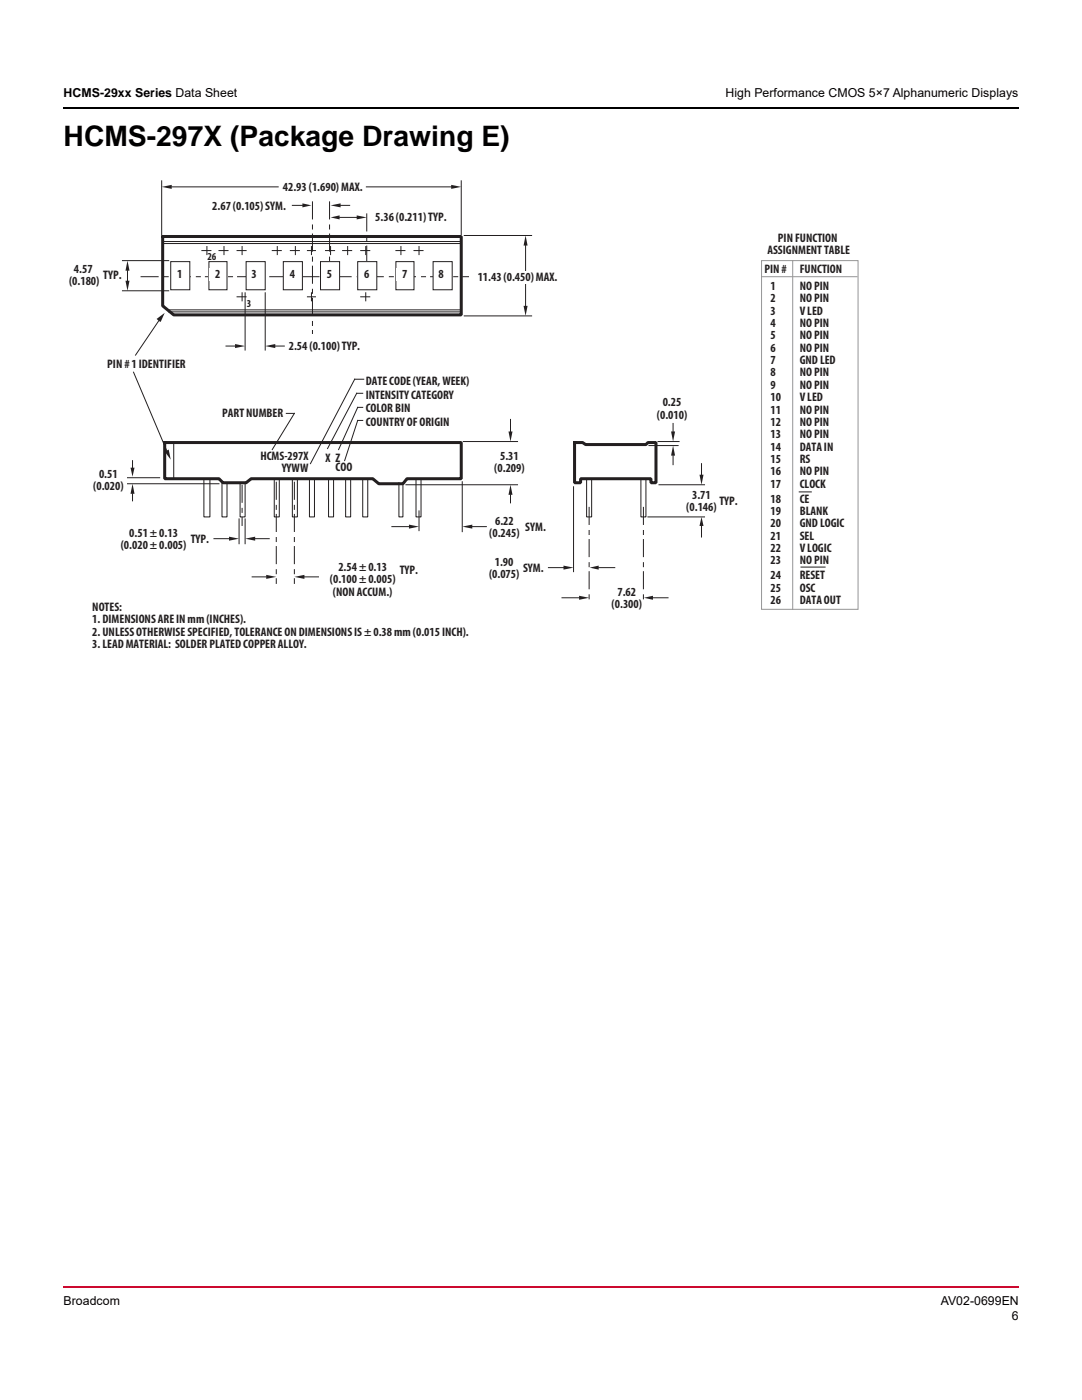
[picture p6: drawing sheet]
<svg xmlns="http://www.w3.org/2000/svg" width="216mm" height="279mm" viewBox="0 0 216 279" stroke-linecap="round" stroke-linejoin="round" font-family="sans-serif">
<path d="M12.5 256.7h.2v.3h-.2z" fill="#cc092f"/>
<path d="M12.7 256.9h190.7" fill="none" stroke="#cc092f" stroke-width=".36"/>
<path d="M12.5 21.4h.2v.4h-.2z" fill="#000"/>
<path d="M12.7 21.6h190.7" fill="none" stroke="#000" stroke-width=".36"/>
<path d="M13 34.6h159.9v96.1h-159.9z" fill="#fff"/>
<path d="M26 93.3h.8l-.4 1.8z" fill="#231f20"/>
<path d="M26.4 91.9v1.4" fill="none" stroke="#231f20" stroke-width=".2"/>
<path d="M26.4 96.5l.4 2h-.8z" fill="#231f20"/>
<g fill="none" stroke="#231f20" stroke-width=".2">
<path d="M25.4 95.3h6.5M25.4 96.5h18.3M26.4 98.5v1.5M34.7 88.3v7M40.7 95.5v7.7h1.2v-7.7M44.3 96.3v6.9h1v-6.9M47.9 96.3v6.9h1v-6.9M54.7 95.5v7.7h1v-7.7M58.3 95.5v7.7h1v-7.7M61.7 95.5v7.7h1v-7.7M65.6 95.5v7.7h1v-7.7M69 95.5v7.7h1v-7.7"/>
<path d="M72.4 95.5v7.7h1v-7.7M79.6 96.3v6.9h.8v-6.9M81 96.7h22.3M83 95.5v7.7h1v-7.7M92.2 96.1v10M92.4 88.1h10.9M83.6 102v3.9"/>
</g>
<path d="M32.9 88.3h59.1v7.2h-10.8l-.8 1h-4.8l-1.2-1h-24.3l-1 .8h-4.6l-.8-.8h-10.8z" fill="none" stroke="#231f20" stroke-width=".6"/>
<path d="M48.9 107.5l2-.4v.8z" fill="#231f20"/>
<path d="M50.9 107.5h2.8" fill="none" stroke="#231f20" stroke-width=".2"/>
<path d="M45.7 107.1l2 .4-2 .4z" fill="#231f20"/>
<path d="M42.7 107.5h3" fill="none" stroke="#231f20" stroke-width=".2"/>
<path d="M58.7 115.1l2-.4v.8z" fill="#231f20"/>
<path d="M60.7 115.1h2.9" fill="none" stroke="#231f20" stroke-width=".2"/>
<path d="M53.1 114.7l2 .4-2 .4z" fill="#231f20"/>
<path d="M50.3 115.1h2.8" fill="none" stroke="#231f20" stroke-width=".2"/>
<path d="M92.2 105.1l2-.4v.8z" fill="#231f20"/>
<path d="M94.2 105.1h2.9" fill="none" stroke="#231f20" stroke-width=".2"/>
<path d="M81.6 104.7l2 .4-2 .4z" fill="#231f20"/>
<path d="M78.2 105.1h3.4" fill="none" stroke="#231f20" stroke-width=".2"/>
<path d="M101.5 86.1h.8l-.4 2z" fill="#231f20"/>
<path d="M101.9 83.7v2.4" fill="none" stroke="#231f20" stroke-width=".2"/>
<path d="M101.9 96.7l.4 2h-.8z" fill="#231f20"/>
<path d="M101.9 98.8v1.6M114.4 97.1v17M117.1 95.5v7.7h1v-7.7M127.9 95.5v7.7h1v-7.7M129.5 88.9h5.8M131.3 88.1h4.2M47.7 103.6v4.9M48.9 103.6v4.9" fill="none" stroke="#231f20" stroke-width=".2"/>
<path d="M48.3 96.7v8.3M55.1 96.1v20.4M58.7 96.1v20.4" fill="none" stroke="#231f20" stroke-width=".2" stroke-dasharray="3.6 1 1 .8" stroke-linecap="butt"/>
<path d="M114.6 88.3h1.7l.6 .4h12l.4-.4h1.6v8h-1v-.8h-14.1v.8h-1.2z" fill="none" stroke="#231f20" stroke-width=".6"/>
<path d="M133.9 86.1h.8l-.4 2z" fill="#231f20"/>
<path d="M134.3 84.5v1.6" fill="none" stroke="#231f20" stroke-width=".2"/>
<path d="M134.3 88.9l.4 2h-.8z" fill="#231f20"/>
<path d="M134.3 90.9v1.8" fill="none" stroke="#231f20" stroke-width=".2"/>
<path d="M128.4 101.2v18.7" fill="none" stroke="#231f20" stroke-width=".2" stroke-dasharray="3.6 1 1 .8" stroke-linecap="butt"/>
<path d="M117.7 113.3l1.8-.4v.8z" fill="#231f20"/>
<path d="M119.5 113.3h3.2" fill="none" stroke="#231f20" stroke-width=".2"/>
<path d="M112.4 112.9l2 .4-2 .4z" fill="#231f20"/>
<path d="M131.5 96.7h9.1M109.4 113.3h3M129.3 103.2h11.3" fill="none" stroke="#231f20" stroke-width=".2"/>
<path d="M139.6 94.7h.8l-.4 2z" fill="#231f20"/>
<path d="M140 92.5v2.2" fill="none" stroke="#231f20" stroke-width=".2"/>
<path d="M140 103.2l.4 1.8h-.8z" fill="#231f20"/>
<path d="M140 105v2.2" fill="none" stroke="#231f20" stroke-width=".2"/>
<path d="M117.6 101.2v18.7" fill="none" stroke="#231f20" stroke-width=".2" stroke-dasharray="3.6 1 1 .8" stroke-linecap="butt"/>
<g fill="#231f20">
<path d="M71.2 43l2 .4-2 .4z"/>
<path d="M66 43.4l1.8-.4v.8z"/>
</g>
<path d="M67.8 43.4h3.6" fill="none" stroke="#231f20" stroke-width=".2"/>
<path d="M60.3 40.6l1.8 .4-1.8 .4z" fill="#231f20"/>
<path d="M32.3 36.1v10.7M58.3 41h2M92.6 47h13.5M92.6 63h13.5" fill="none" stroke="#231f20" stroke-width=".2"/>
<path d="M28 55.2h68.2M73.2 42.6v10.4" fill="none" stroke="#231f20" stroke-width=".2" stroke-dasharray="3.6 1 1 .8" stroke-linecap="butt"/>
<g fill="#231f20">
<path d="M32.3 37.3l2-.4v.8z"/>
<path d="M90 36.9l2 .4-2 .4z"/>
</g>
<path d="M34.3 37.3h55.9" fill="none" stroke="#231f20" stroke-width=".2"/>
<g fill="#231f20">
<path d="M104.9 47l.4 2h-.8z"/>
<path d="M104.5 61h.8l-.4 2z"/>
</g>
<path d="M104.9 49v12.2" fill="none" stroke="#231f20" stroke-width=".2"/>
<g fill="#231f20">
<path d="M25.4 52l.4 2h-.8z"/>
<path d="M25 56h.8l-.4 2z"/>
</g>
<path d="M25.4 54v2" fill="none" stroke="#231f20" stroke-width=".2"/>
<path d="M62.3 40.2v26.5M65.8 40.2v12.8" fill="none" stroke="#231f20" stroke-width=".2" stroke-dasharray="3.6 1 1 .8" stroke-linecap="butt"/>
<path d="M52.9 69.1l2-.4v.8z" fill="#231f20"/>
<path d="M54.7 69.1h2" fill="none" stroke="#231f20" stroke-width=".2"/>
<path d="M46.9 68.7l2 .4-2 .4z" fill="#231f20"/>
<path d="M32.7 48.2h59.1M32.7 48.6h59.1M33.7 61.8h58.3M33.7 62.2h58.3M45.1 69.1h1.8" fill="none" stroke="#231f20" stroke-width=".2"/>
<path d="M32.5 47.2h59.5v15.6h-57.3l-2.2-1.8v-13.6" fill="none" stroke="#231f20" stroke-width=".6"/>
<path d="M34.1 52.2h3.8v5.6h-3.8z" fill="#fff"/>
<path d="M34.1 52.2h3.8v5.6h-3.8z" fill="none" stroke="#231f20" stroke-width=".2"/>
<path d="M86.4 52.2h3.8v5.6h-3.8z" fill="#fff"/>
<path d="M86.4 52.2h3.8v5.6h-3.8z" fill="none" stroke="#231f20" stroke-width=".2"/>
<path d="M79 52.2h3.6v5.6h-3.6z" fill="#fff"/>
<path d="M79 52.2h3.6v5.6h-3.6z" fill="none" stroke="#231f20" stroke-width=".2"/>
<path d="M71.4 52.2h3.8v5.6h-3.8z" fill="#fff"/>
<path d="M71.4 52.2h3.8v5.6h-3.8z" fill="none" stroke="#231f20" stroke-width=".2"/>
<path d="M64 52.2h3.8v5.6h-3.8z" fill="#fff"/>
<path d="M64 52.2h3.8v5.6h-3.8z" fill="none" stroke="#231f20" stroke-width=".2"/>
<path d="M56.5 52.2h3.8v5.6h-3.8z" fill="#fff"/>
<path d="M56.5 52.2h3.8v5.6h-3.8z" fill="none" stroke="#231f20" stroke-width=".2"/>
<path d="M49.1 52.2h3.8v5.6h-3.8z" fill="#fff"/>
<path d="M49.1 52.2h3.8v5.6h-3.8z" fill="none" stroke="#231f20" stroke-width=".2"/>
<path d="M41.7 52.2h3.6v5.6h-3.6z" fill="#fff"/>
<path d="M41.7 52.2h3.6v5.6h-3.6z" fill="none" stroke="#231f20" stroke-width=".2"/>
<g fill="#fff">
<path d="M86.6 53.6h3.2v2.4h-3.2z"/>
<path d="M79.2 53.6h3.2v2.4h-3.2z"/>
<path d="M71.8 53.6h3.2v2.4h-3.2z"/>
<path d="M64.4 53.6h3v2.4h-3z"/>
<path d="M56.9 53.6h3v2.4h-3z"/>
<path d="M49.3 53.6h3.2v2.4h-3.2z"/>
<path d="M41.9 53.6h3.2v2.4h-3.2z"/>
<path d="M34.5 53.6h3.2v2.4h-3.2z"/>
</g>
<path d="M92 36.1v10.7M24.4 58h9.3M24.4 52h9.3M48.9 58.4v11.5M52.9 58.4v11.5" fill="none" stroke="#231f20" stroke-width=".2"/>
<path d="M66 41l2-.4v.8z" fill="#231f20"/>
<path d="M68 41h1.8" fill="none" stroke="#231f20" stroke-width=".2"/>
<path d="M31.3 63.6l1.6-1.2-.8 1.8z" fill="#231f20"/>
<path d="M31.7 64l-4.7 6.9" fill="none" stroke="#231f20" stroke-width=".2"/>
<path d="M32.9 90.1l.8-.4 .4 2z" fill="#231f20"/>
<path d="M26.6 74.3l6.7 15.6M72.4 78.5h-1.2l-5.8 11M72.6 75.7h-1.8l-8.9 16.8M57.1 82.5h1.6l-4.4 7.2M72.4 81.3h-1l-3.8 8.4M72.4 83.9h-1l-2.6 8" fill="none" stroke="#231f20" stroke-width=".2"/>
<path d="M93.6 54.2h19.5v2.4h-19.5z" fill="#fff"/>
<path d="M128.5 119.3l1.8-.4v.8z" fill="#231f20"/>
<path d="M130.3 119.3h3" fill="none" stroke="#231f20" stroke-width=".2"/>
<path d="M115.5 118.9l2.1 .4-2.1 .4z" fill="#231f20"/>
<g fill="none" stroke="#231f20" stroke-width=".2">
<path d="M40.3 50h1.8M41.3 49.2v1.6M43.7 50h1.8M44.7 49.2v1.6M47.3 50h1.8M47.3 59.2h1.8M48.3 49.2v1.6M48.3 58.4v1.6M54.3 50h1.8M55.3 49.2v1.6M57.9 50h1.8M58.9 49.2v1.6"/>
<path d="M61.3 50h1.6M61.3 59.2h1.7M62.1 49.2v1.6M62.1 58.4v1.6M65 50h1.8M66 49.2v1.6M68.4 50h1.8M69.4 49.2v1.6M72 59.2h1.8M72 50h1.8M73 58.4v1.6M73 49.2v1.6"/>
<path d="M79 50h1.8M80 49.2v1.6M82.6 50h1.8M83.6 49.2v1.6M159.5 98.2h2.4M112.1 119.3h3.4M159.8 113.2h4.8"/>
</g>
<path d="M152 55.2h19M152 52h19.2v69.6h-19.2zM158.2 52v69.6" fill="none" stroke="#939598" stroke-width=".2"/>
<path d="M55.8 35.9h17v2.7h-17z" fill="#fff"/>
<path d="M55.8 35.9h17v2.7h-17z" fill="none" stroke="#fff" stroke-width=".35"/>
<text font-size="5.6" x="12.7" y="29.2">HCMS-297X (Package Drawing E)</text>
<g font-size="2.5">
<text x="12.7" y="19.4">HCMS-29xx Series Data Sheet</text>
<text x="144.8" y="19.4">High Performance CMOS 5×7 Alphanumeric Displays</text>
<text x="12.7" y="260.3">Broadcom</text>
<text x="187.7" y="260.3">AV02-0699EN</text>
<text x="201.9" y="263.5">6</text>
</g>
<g font-size="2.5" fill="#231f20">
<text x="42.4" y="42">2.67 (0.105) SYM.</text>
<text x="56.4" y="38">42.93 (1.690) MAX.</text>
<text x="74.9" y="44.2">5.36 (0.211) TYP.</text>
<text x="153.1" y="50.7">ASSIGNMENT TABLE</text>
<text x="155.2" y="48.2">PIN FUNCTION</text>
<text x="13.8" y="56.9">(0.180)</text>
<text x="14.8" y="54.4">4.57</text>
<text x="20.6" y="55.6">TYP.</text>
<text x="35.3" y="55.4">1</text>
<text x="43" y="55.4">2</text>
<text x="50.2" y="55.4">3</text>
<text x="57.8" y="55.4">4</text>
<text x="65.2" y="55.4">5</text>
<text x="72.7" y="55.4">6</text>
<text x="80.3" y="55.4">7</text>
<text x="87.5" y="55.4">8</text>
<text x="95.3" y="56">11.43 (0.450) MAX.</text>
<text x="152.6" y="54.4">PIN #</text>
<text x="153.8" y="57.8">1</text>
<text x="159.6" y="57.8">NO PIN</text>
<text x="159.6" y="54.4">FUNCTION</text>
<text x="153.8" y="60.3">2</text>
<text x="153.8" y="62.8">3</text>
<text x="153.8" y="65.2">4</text>
<text x="159.6" y="60.3">NO PIN</text>
<text x="159.6" y="62.8">V LED</text>
<text x="159.6" y="65.2">NO PIN</text>
<text x="57.6" y="69.9">2.54 (0.100) TYP.</text>
<text x="153.8" y="67.7">5</text>
<text x="153.8" y="70.2">6</text>
<text x="159.6" y="67.7">NO PIN</text>
<text x="159.6" y="70.2">NO PIN</text>
<text x="21.4" y="73.5">PIN # 1 IDENTIFIER</text>
<text x="73" y="76.9">DATE CODE (YEAR, WEEK)</text>
<text x="153.8" y="72.6">7</text>
<text x="153.8" y="75.1">8</text>
<text x="153.8" y="77.6">9</text>
<text x="159.6" y="72.6">GND LED</text>
<text x="159.6" y="75.1">NO PIN</text>
<text x="159.6" y="77.6">NO PIN</text>
<text x="44.3" y="83.3">PART NUMBER</text>
<text x="73" y="79.7">INTENSITY CATEGORY</text>
<text x="73" y="82.3">COLOR BIN</text>
<text x="131.1" y="83.6">(0.010)</text>
<text x="132.2" y="81.1">0.25</text>
<text x="153.8" y="80.1">10</text>
<text x="153.8" y="82.5">11</text>
<text x="159.6" y="80.1">V LED</text>
<text x="159.6" y="82.5">NO PIN</text>
<text x="73" y="85.1">COUNTRY OF ORIGIN</text>
<text x="153.8" y="85">12</text>
<text x="153.8" y="87.5">13</text>
<text x="153.8" y="89.9">14</text>
<text x="159.6" y="85">NO PIN</text>
<text x="159.6" y="87.5">NO PIN</text>
<text x="159.6" y="89.9">DATA IN</text>
<text x="19.8" y="95.3">0.51</text>
<text x="52" y="91.7">HCMS-297X</text>
<text x="56.2" y="94.2">YYWW</text>
<text x="65" y="92.1">X Z</text>
<text x="67" y="93.9">COO</text>
<text x="98.6" y="94.2">(0.209)</text>
<text x="99.8" y="91.7">5.31</text>
<text x="153.8" y="92.4">15</text>
<text x="153.8" y="94.9">16</text>
<text x="159.6" y="92.4">RS</text>
<text x="159.6" y="94.9">NO PIN</text>
<text x="18.6" y="97.8">(0.020)</text>
<text x="138.1" y="99.6">3.71</text>
<text x="143.6" y="100.8">TYP.</text>
<text x="153.8" y="97.3">17</text>
<text x="153.8" y="100.3">18</text>
<text x="159.6" y="97.3">CLOCK</text>
<text x="159.6" y="100.3">CE</text>
<text x="25.8" y="107.1">0.51 ± 0.13</text>
<text x="97.6" y="107.2">(0.245)</text>
<text x="98.8" y="104.7">6.22</text>
<text x="104.8" y="105.9">SYM.</text>
<text x="136.9" y="102">(0.146)</text>
<text x="153.8" y="102.8">19</text>
<text x="153.8" y="105.2">20</text>
<text x="153.8" y="107.7">21</text>
<text x="159.6" y="102.8">BLANK</text>
<text x="159.6" y="105.2">GND LOGIC</text>
<text x="159.6" y="107.7">SEL</text>
<text x="24.1" y="109.6">(0.020 ± 0.005)</text>
<text x="38" y="108.3">TYP.</text>
<text x="67.5" y="113.9">2.54 ± 0.13</text>
<text x="98.7" y="112.9">1.90</text>
<text x="153.8" y="110.2">22</text>
<text x="153.8" y="112.7">23</text>
<text x="159.6" y="110.2">V LOGIC</text>
<text x="159.6" y="112.7">NO PIN</text>
<text x="65.8" y="116.4">(0.100 ± 0.005)</text>
<text x="66.4" y="118.9">(NON ACCUM.)</text>
<text x="79.8" y="114.5">TYP.</text>
<text x="97.6" y="115.4">(0.075)</text>
<text x="104.4" y="114.1">SYM.</text>
<text x="123.2" y="118.9">7.62</text>
<text x="153.8" y="115.6">24</text>
<text x="153.8" y="118.1">25</text>
<text x="159.6" y="115.6">RESET</text>
<text x="159.6" y="118.1">OSC</text>
<text x="18.4" y="121.9">NOTES:</text>
<text x="18.4" y="124.4">1. DIMENSIONS ARE IN mm (INCHES).</text>
<text x="122" y="121.4">(0.300)</text>
<text x="153.8" y="120.6">26</text>
<text x="159.6" y="120.6">DATA OUT</text>
<text x="18.4" y="126.9">2. UNLESS OTHERWISE SPECIFIED, TOLERANCE ON DIMENSIONS IS ± 0.38 mm (0.015 INCH).</text>
<text x="18.4" y="129.4">3. LEAD MATERIAL: SOLDER PLATED COPPER ALLOY.</text>
</g>
<g font-size="2.1" fill="#231f20">
<text x="41.4" y="51.8">26</text>
<text x="49.3" y="61.2">3</text>
</g>
</svg>
